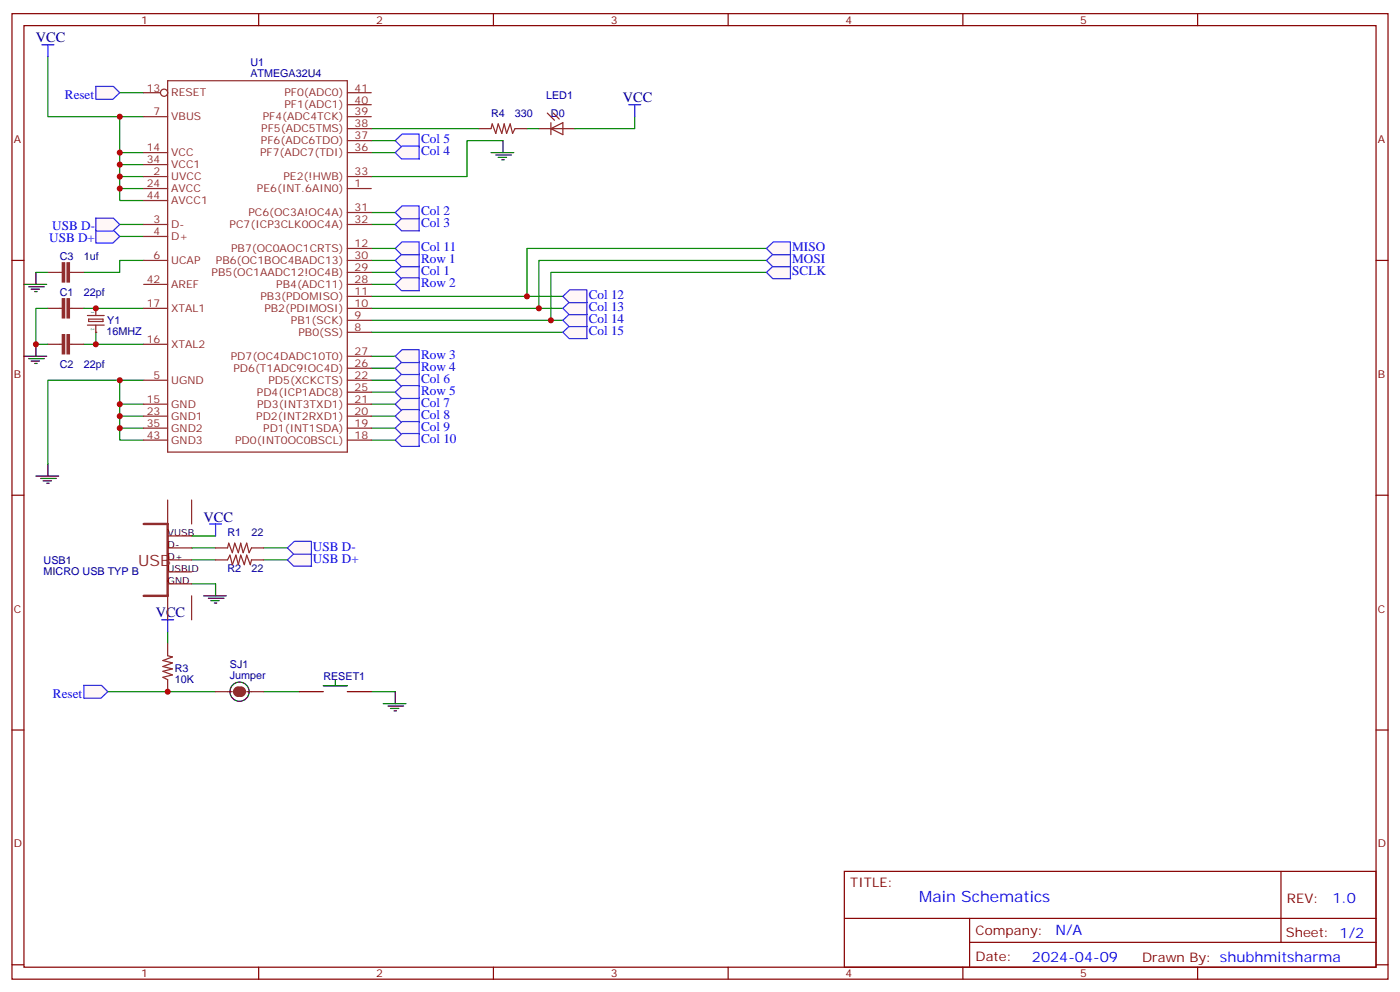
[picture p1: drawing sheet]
<svg xmlns="http://www.w3.org/2000/svg" width="412mm" height="292mm" viewBox="0 0 412 292" stroke-linecap="round" stroke-linejoin="round" font-family="sans-serif">
<g fill="none" stroke="#870000" stroke-width=".35">
<path d="M3.5 4h405.4v284.4h-405.4zM7.1 7.5h398.2v277.3h-398.2zM76.2 4v3.5M145.3 4v3.5M214.5 4v3.5M283.6 4v3.5M352.8 4v3.5M3.5 76.7h3.6M405.3 76.7h3.6M3.5 145.8h3.6M405.3 145.8h3.6M3.5 215h3.6"/>
<path d="M405.3 215h3.6M248.7 256.6h156.6v28.2h-156.6zM377.3 256.6v20.9M248.7 270.5h156.5M285.6 277.5h119.6M285.6 270.5v14.1M3.5 284.1h3.6M76.2 284.8v3.6M145.3 284.8v3.6M214.5 284.8v3.6M283.6 284.8v3.6M352.8 284.8v3.6"/>
<path d="M405.3 284.1h3.6"/>
</g>
<path d="M109.4 37.9h31.7M155.2 37.9h3.5M187 34.4v3.5h-17.7M109.4 44.9h7M31.7 203.7h31.8M77.6 203.7h10.6M109.4 203.7h7" fill="none" stroke="#008700" stroke-width=".35"/>
<path d="M70.2 203a.71 .71 0 0 0-.7 .7 .71 .71 0 0 0 .7 .7M70.9 203a.71 .71 0 0 1 .7 .7 .71 .71 0 0 1-.7 .7" fill="none" stroke="#8c2424" stroke-width="1.8"/>
<path d="M141.1 37.9h3.5l.4-1.4 1 2.8 .8-2.8 1 2.8 .7-2.8 .7 2.8 1.1-2.8 .7 2.8 .7-1.4h3.5M158.7 37.9h10.6M161.2 33.3l2.1 2.1M162.3 37.9l3.5-1.8v3.6zM162.3 36.1v3.6M163 33.3l1.7 1.8M63.5 203.7h4.9M72.7 203.7h4.9" fill="none" stroke="#8c2424" stroke-width=".35"/>
<circle cx="70.6" cy="203.7" r="2.82" fill="none" stroke="#000" stroke-width=".35"/>
<path d="M185.2 30.8h3.5M187 30.8v3.6" fill="none" stroke="#00f" stroke-width=".35"/>
<g fill="#fff7f7" stroke="#420aff" stroke-width=".35">
<path d="M116.4 41.4l2-1.9h5.1l.1 3.8h-5.3z"/>
<path d="M116.4 44.9l2-1.9h5.1l.1 3.8h-5.3z"/>
</g>
<path d="M109.4 62.6h7M109.4 66.1h7M109.4 80.2h7" fill="none" stroke="#008700" stroke-width=".35"/>
<g fill="#fff7f7" stroke="#420aff" stroke-width=".35">
<path d="M116.4 66.1l2-1.9h5.1l.1 3.8h-5.3z"/>
<path d="M116.4 62.6l2-2h5.1l.1 3.8h-5.3z"/>
<path d="M116.4 80.2l2-1.9h5.1l.1 3.8h-5.3z"/>
</g>
<path d="M109.4 76.7h7" fill="none" stroke="#008700" stroke-width=".35"/>
<g fill="#fff7f7" stroke="#420aff" stroke-width=".35">
<path d="M116.4 76.7l2-1.9h5.1l.1 3.7h-5.3z"/>
<path d="M116.4 112l2-2h5.1l.1 3.8h-5.3z"/>
<path d="M116.4 119l2-1.9h5.1l.1 3.8h-5.3z"/>
</g>
<path d="M109.4 122.6h7M109.4 126.1h7" fill="none" stroke="#008700" stroke-width=".35"/>
<g fill="#fff7f7" stroke="#420aff" stroke-width=".35">
<path d="M116.4 122.6l2-2h5.1l.1 3.8h-5.3z"/>
<path d="M116.4 126.1l2-2h5.1l.1 3.8h-5.3z"/>
<path d="M116.4 129.6l2-1.9h5.1l.1 3.8h-5.3z"/>
<path d="M116.4 73.2l2-2h5.1l.1 3.8h-5.3z"/>
</g>
<g fill="none" stroke="#008700" stroke-width=".35">
<path d="M109.4 41.4h7M148.2 41.4h-10.6v10.6h-28.2M109.4 73.2h7M225.8 76.7h-67.1v14.1h7.1M225.8 73.2h-70.6v14.1h-45.8M109.4 83.7h7M109.4 97.9h56.4M109.4 94.3h52.9M109.4 90.8h49.3M155.2 87.3h10.6M225.8 80.2h-63.5v14.1h3.5M109.4 119h7"/>
<path d="M109.4 112h7M109.4 115.5h7M109.4 108.4h7M109.4 104.9h7M109.4 129.6h7"/>
</g>
<path d="M88.2 203.7h7M102.3 203.7h7.1" fill="none" stroke="#870000" stroke-width=".35"/>
<path d="M95.2 201.9h7.1M98.8 200.2v1.7" fill="none" stroke="#000" stroke-width=".35"/>
<g fill="#fff7f7" stroke="#420aff" stroke-width=".35">
<path d="M225.8 80.2l2-1.9h5l.1 3.8h-5.3z"/>
<path d="M225.8 76.7l2-1.9h5l.1 3.7h-5.3z"/>
<path d="M225.8 73.2l2-2h5l.1 3.8h-5.3z"/>
</g>
<path d="M144.6 44.9h6.7M146 45.6h4.6M146.8 46.4h2.4M147.8 47.1h.7M148.2 41.4v3.5" fill="none" stroke="#000" stroke-width=".35"/>
<g fill="#fff7f7" stroke="#420aff" stroke-width=".35">
<path d="M165.8 97.9l2-2h5.1v3.8h-5.2z"/>
<path d="M165.8 94.3l2-1.9h5.1v3.8h-5.2z"/>
<path d="M165.8 90.8l2-1.9h5.1v3.8h-5.2z"/>
<path d="M165.8 87.3l2-2h5.1v3.8h-5.2z"/>
<path d="M116.4 115.5l2-1.9h5.1l.1 3.8h-5.3z"/>
<path d="M116.4 108.4l2-1.9h5.1l.1 3.8h-5.3z"/>
<path d="M116.4 104.9l2-1.9h5.1l.1 3.8h-5.3z"/>
<path d="M116.4 83.7l2-1.9h5.1l.1 3.8h-5.3z"/>
</g>
<path d="M49.4 186.1v3.5" fill="none" stroke="#008700" stroke-width=".35"/>
<path d="M47.6 182.5h3.6M49.4 182.5v3.6" fill="none" stroke="#00f" stroke-width=".35"/>
<path d="M112.9 207.2h6.7M114.3 207.9h4.6M115 208.6h2.5M116.1 209.3h.7M116.4 203.7v3.5" fill="none" stroke="#000" stroke-width=".35"/>
<path d="M49.4 189.6v3.5l1.4 .4-2.8 1 2.8 .7-2.8 1.1 2.8 .7-2.8 .7 2.8 1.1-2.8 .7 1.4 .7v3.5" fill="none" stroke="#8c2424" stroke-width=".35"/>
<path d="M24.6 201.8h5.3l1.8 1.9-2 1.9h-5z" fill="#fff7f7" stroke="#420aff" stroke-width=".35"/>
<path d="M42.3 76.7h-7v3.5h-10.6M10.6 80.2h3.5M14.1 90.8h-3.5v10.6h3.5M24.7 90.8h17.6M28.2 97.9v3.5h14.1M24.7 101.4h3.5M35.3 112h7" fill="none" stroke="#008700" stroke-width=".35"/>
<path d="M7.1 83.7h6.7M8.5 84.5h4.6M9.2 85.2h2.4M10.2 85.9h.7M10.6 80.2v3.5M7.1 104.9h6.7M8.5 105.6h4.6M9.2 106.3h2.4M10.2 107h.7M10.6 101.4v3.5" fill="none" stroke="#000" stroke-width=".35"/>
<path d="M14.1 80.2h4.2M14.1 90.8h4.2M20.5 80.2h4.2M20.5 90.8h4.2M25.8 95.7h4.9M25.8 92.9h4.9M26.1 94h4.2v.7h-4.2zM28.2 90.8v2.1M28.2 95.7v2.2M14.1 101.4h4.2M20.5 101.4h4.2" fill="none" stroke="#8c2424" stroke-width=".35"/>
<g fill="#8c2424" stroke="#8c2424" stroke-width=".35">
<path d="M19.8 77.4h.7v5.6h-.7z"/>
<path d="M18.3 77.4h.7v5.6h-.7z"/>
<path d="M18.3 98.6h.7v5.6h-.7z"/>
<path d="M19.8 98.6h.7v5.6h-.7z"/>
<path d="M19.8 88h.7v5.6h-.7z"/>
<path d="M18.3 88h.7v5.6h-.7z"/>
</g>
<g fill="#8c2424">
<circle cx="28.2" cy="97.9" r=".18"/>
<circle cx="28.2" cy="90.8" r=".18"/>
</g>
<path d="M35.3 69.6h7M35.3 66.1h7" fill="none" stroke="#008700" stroke-width=".35"/>
<g fill="#fff7f7" stroke="#420aff" stroke-width=".35">
<path d="M28.1 67.8h5.3l1.9 1.8-2.1 2h-5z"/>
<path d="M28.1 64.3h5.3l1.9 1.8-2.1 2h-5z"/>
</g>
<path d="M77.6 161.4h7.1M77.6 164.9h7.1" fill="none" stroke="#008700" stroke-width=".35"/>
<g fill="#fff7f7" stroke="#420aff" stroke-width=".35">
<path d="M84.7 164.9l2-2h5l.1 3.8h-5.3z"/>
<path d="M84.7 161.4l2-2h5l.1 3.8h-5.3z"/>
</g>
<g fill="none" stroke="#008700" stroke-width=".35">
<path d="M14.1 16.7v17.7h28.2M35.3 34.4v10.5h7M35.3 27.3h7M35.3 55.5v3.6h7M35.3 52v3.5h7M35.3 48.5v3.5h7M35.3 44.9v3.6h7M35.3 119v3.6h7M42.3 119h-7v-7h-21.2v24.7M35.3 126.1v3.5h7M35.3 122.6v3.5h7M56.4 157.8h7.1"/>
<path d="M56.4 171.9h7.1M56.4 164.9h7.1M56.4 161.4h7.1"/>
</g>
<path d="M49.4 157.8h7M49.4 147.2v7.1M56.4 147.2v7.1M49.4 164.9h7M49.4 161.4h7M49.4 171.9h7M49.4 168.4h7M49.4 175.5v7M56.4 175.5v7M63.5 164.9h3.5l.7-1.4 .7 2.8 1.1-2.8 .7 2.8 .7-2.8 1.1 2.8 .7-2.8 1 2.8 .4-1.4h3.5M63.5 161.4h3.5l.4-1.5 1 2.9 .7-2.9 1.1 2.9 .7-2.9 .7 2.9 1.1-2.9 .7 2.9 .7-1.4h3.5" fill="none" stroke="#8c2424" stroke-width=".35"/>
<path d="M12.3 13.2h3.6M14.1 13.2v3.5M61.7 154.3h3.6M63.5 154.3v3.5" fill="none" stroke="#00f" stroke-width=".35"/>
<path d="M14.1 136.7v3.5M10.6 140.2h6.7M12 140.9h4.6M12.7 141.6h2.5M13.8 142.3h.7M60 175.5h6.7M61.4 176.2h4.6M62.1 176.9h2.5M63.1 177.6h.8M63.5 171.9v3.6" fill="none" stroke="#000" stroke-width=".35"/>
<path d="M42.3 154.3h7.1v21.2h-7.1" fill="none" stroke="#8c2424" stroke-width=".71"/>
<path d="M28.1 25.5h5.3l1.9 1.8-2.1 1.9h-5z" fill="#fff7f7" stroke="#420aff" stroke-width=".35"/>
<g fill="none" stroke="#8c2424" stroke-width=".35">
<path d="M42.3 27.3h5M42.3 34.4h7.1M49.4 23.8h52.9v109.3h-52.9zM102.3 27.3h7.1M102.3 30.8h7.1M102.3 34.4h7.1M102.3 37.9h7.1M42.3 44.9h7.1M42.3 52h7.1M42.3 55.5h7.1M42.3 59.1h7.1M42.3 48.5h7.1"/>
<path d="M102.3 44.9h7.1M102.3 52h7.1M102.3 55.5h7.1M102.3 41.4h7.1M42.3 66.1h7.1M42.3 76.7h7.1M42.3 69.6h7.1M102.3 66.1h7.1M102.3 62.6h7.1M102.3 76.7h7.1M102.3 73.2h7.1M42.3 90.8h7.1"/>
<path d="M42.3 83.7h7.1M102.3 90.8h7.1M102.3 87.3h7.1M102.3 94.3h7.1M102.3 97.9h7.1M102.3 83.7h7.1M102.3 80.2h7.1M42.3 101.4h7.1M42.3 119h7.1M42.3 112h7.1M102.3 119h7.1M102.3 112h7.1"/>
<path d="M102.3 104.9h7.1M102.3 108.4h7.1M102.3 115.5h7.1M42.3 122.6h7.1M42.3 126.1h7.1M42.3 129.6h7.1M102.3 122.6h7.1M102.3 126.1h7.1M102.3 129.6h7.1"/>
<circle cx="48.3" cy="27.3" r="1.06"/>
</g>
<g fill="#c00">
<circle cx="49.4" cy="203.7" r=".88"/>
<circle cx="162.3" cy="94.3" r=".88"/>
<circle cx="158.8" cy="90.8" r=".88"/>
<circle cx="155.2" cy="87.3" r=".88"/>
<circle cx="10.6" cy="101.4" r=".88"/>
<circle cx="35.3" cy="112" r=".88"/>
<circle cx="28.2" cy="90.8" r=".88"/>
<circle cx="28.2" cy="101.4" r=".88"/>
<circle cx="35.3" cy="126.1" r=".88"/>
<circle cx="35.3" cy="122.6" r=".88"/>
<circle cx="35.3" cy="119" r=".88"/>
<circle cx="35.3" cy="55.5" r=".88"/>
<circle cx="35.3" cy="52" r=".88"/>
<circle cx="35.3" cy="48.5" r=".88"/>
<circle cx="35.3" cy="44.9" r=".88"/>
<circle cx="35.3" cy="34.4" r=".88"/>
</g>
<text font-size="4.6" fill="#8d2323" x="40.7" y="166.7">USB</text>
<text font-size="4.6" fill="#00f" x="270.8" y="265.6">Main Schematics</text>
<g font-size="4.2" fill="#000080">
<text x="10.6" y="12.5">VCC</text>
<text x="183.4" y="30.1">VCC</text>
<text x="59.9" y="153.7">VCC</text>
<text x="45.9" y="181.8">VCC</text>
</g>
<g font-size="4.2" fill="#00f">
<text x="392.5" y="265.9">1.0</text>
<text x="310.9" y="275.4">N/A</text>
<text x="304" y="283.2">2024-04-09</text>
</g>
<g font-size="3.9" fill="#00f">
<text x="19.1" y="29.1">Reset</text>
<text x="124" y="42.3">Col 5</text>
<text x="124" y="45.8">Col 4</text>
<text x="124" y="63.4">Col 2</text>
<text x="14.5" y="71.3">USB D+</text>
<text x="15.4" y="67.8">USB D-</text>
<text x="124" y="66.9">Col 3</text>
<text x="124" y="77.5">Row 1</text>
<text x="124" y="74">Col 11</text>
<text x="233.4" y="77.5">MOSI</text>
<text x="233.4" y="74">MISO</text>
<text x="124" y="81.1">Col 1</text>
<text x="233.4" y="81.1">SCLK</text>
<text x="124" y="84.6">Row 2</text>
<text x="173.4" y="88.1">Col 12</text>
<text x="173.4" y="95.2">Col 14</text>
<text x="173.4" y="91.6">Col 13</text>
<text x="173.4" y="98.7">Col 15</text>
<text x="124" y="105.8">Row 3</text>
<text x="124" y="112.8">Col 6</text>
<text x="124" y="109.3">Row 4</text>
<text x="124" y="119.9">Col 7</text>
<text x="124" y="116.3">Row 5</text>
<text x="124" y="123.4">Col 8</text>
<text x="124" y="126.9">Col 9</text>
<text x="124" y="130.4">Col 10</text>
<text x="92.2" y="165.7">USB D+</text>
<text x="92.2" y="162.1">USB D-</text>
<text x="15.6" y="205.5">Reset</text>
</g>
<g font-size="3.9" fill="#800">
<text x="250.5" y="261.2">TITLE:</text>
<text x="379.1" y="265.9">REV:</text>
<text x="287.4" y="275.4">Company:</text>
<text x="378.7" y="276">Sheet: 1/2</text>
<text x="287.4" y="283.1">Date:</text>
<text x="336.4" y="283.2">Drawn By: shubhmitsharma</text>
</g>
<g font-size="3.2" fill="#800">
<text x="41.6" y="7">1</text>
<text x="110.8" y="7">2</text>
<text x="179.9" y="7">3</text>
<text x="249.1" y="7">4</text>
<text x="318.2" y="7">5</text>
<text x="4.1" y="42.1">A</text>
<text x="405.9" y="42.1">A</text>
<text x="4.1" y="111.3">B</text>
<text x="405.9" y="111.3">B</text>
<text x="4.1" y="180.4">C</text>
<text x="405.9" y="180.4">C</text>
<text x="4.1" y="249.6">D</text>
<text x="405.9" y="249.6">D</text>
<text x="41.6" y="287.8">1</text>
<text x="110.8" y="287.8">2</text>
<text x="179.9" y="287.8">3</text>
<text x="249.1" y="287.8">4</text>
<text x="318.2" y="287.8">5</text>
</g>
<g font-size="3.2" fill="#000080">
<text x="73.7" y="22.5">ATMEGA32U4</text>
<text x="73.7" y="19.4">U1</text>
<text x="160.8" y="29.1">LED1</text>
<text x="144.6" y="34.4">R4</text>
<text x="151.7" y="34.4">330</text>
<text x="162.3" y="34.4">D0</text>
<text x="17.6" y="76.7">C3</text>
<text x="24.7" y="76.7">1uf</text>
<text x="17.6" y="87.3">C1</text>
<text x="24.7" y="87.3">22pf</text>
<text x="31.6" y="95.5">Y1</text>
<text x="31.4" y="98.7">16MHZ</text>
<text x="17.6" y="108.4">C2</text>
<text x="24.7" y="108.4">22pf</text>
<text x="67" y="157.8">R1</text>
<text x="74.1" y="157.8">22</text>
<text x="12.9" y="166">USB1</text>
<text x="12.9" y="169.2">MICRO USB TYP B</text>
<text x="67" y="168.4">R2</text>
<text x="74.1" y="168.4">22</text>
<text x="51.5" y="197.8">R3</text>
<text x="67.7" y="196.6">SJ1</text>
<text x="51.5" y="201">10K</text>
<text x="67.7" y="199.8">Jumper</text>
<text x="95.2" y="200.2">RESET1</text>
</g>
<g font-size="3.2" fill="#8d2323">
<text x="43.2" y="27">13</text>
<text x="50.4" y="28.4">RESET</text>
<text x="83.8" y="28.4">PF0(ADC0)</text>
<text x="104.4" y="27">41</text>
<text x="45.3" y="34">7</text>
<text x="50.4" y="35.4">VBUS</text>
<text x="77.4" y="35.4">PF4(ADC4TCK)</text>
<text x="83.8" y="31.9">PF1(ADC1)</text>
<text x="104.4" y="30.5">40</text>
<text x="104.4" y="34">39</text>
<text x="77" y="38.9">PF5(ADC5TMS)</text>
<text x="104.4" y="37.5">38</text>
<text x="104.4" y="41.1">37</text>
<text x="43.2" y="44.6">14</text>
<text x="50.4" y="46">VCC</text>
<text x="76.6" y="46">PF7(ADC7(TDI)</text>
<text x="76.9" y="42.5">PF6(ADC6TDO)</text>
<text x="104.4" y="44.6">36</text>
<text x="43.2" y="48.1">34</text>
<text x="45.3" y="51.6">2</text>
<text x="50.4" y="53.1">UVCC</text>
<text x="50.4" y="49.5">VCC1</text>
<text x="83.5" y="53.1">PE2(!HWB)</text>
<text x="104.4" y="51.6">33</text>
<text x="43.2" y="55.2">24</text>
<text x="43.2" y="58.7">44</text>
<text x="50.4" y="56.6">AVCC</text>
<text x="75.7" y="56.6">PE6(INT.6AIN0)</text>
<text x="104.4" y="55.2">1</text>
<text x="45.3" y="65.8">3</text>
<text x="50.4" y="60.1">AVCC1</text>
<text x="73.2" y="63.6">PC6(OC3A!OC4A)</text>
<text x="104.4" y="65.8">32</text>
<text x="104.4" y="62.2">31</text>
<text x="45.3" y="69.3">4</text>
<text x="50.4" y="67.2">D-</text>
<text x="50.4" y="70.7">D+</text>
<text x="67.6" y="67.2">PC7(ICP3CLK0OC4A)</text>
<text x="45.3" y="76.3">6</text>
<text x="50.4" y="77.8">UCAP</text>
<text x="63.6" y="77.8">PB6(OC1BOC4BADC13)</text>
<text x="68.1" y="74.2">PB7(OC0AOC1CRTS)</text>
<text x="104.4" y="76.3">30</text>
<text x="104.4" y="72.8">12</text>
<text x="43.2" y="83.4">42</text>
<text x="62.3" y="81.3">PB5(OC1AADC12!OC4B)</text>
<text x="104.4" y="83.4">28</text>
<text x="104.4" y="79.9">29</text>
<text x="50.4" y="84.8">AREF</text>
<text x="76.7" y="88.3">PB3(PDOMISO)</text>
<text x="81.4" y="84.8">PB4(ADC11)</text>
<text x="104.4" y="86.9">11</text>
<text x="43.2" y="90.5">17</text>
<text x="50.4" y="91.9">XTAL1</text>
<text x="77.9" y="91.9">PB2(PDIMOSI)</text>
<text x="85.7" y="95.4">PB1(SCK)</text>
<text x="104.4" y="90.5">10</text>
<text x="104.4" y="94">9</text>
<text x="43.2" y="101">16</text>
<text x="87.9" y="98.9">PB0(SS)</text>
<text x="104.4" y="97.5">8</text>
<text x="50.4" y="102.4">XTAL2</text>
<text x="68" y="106">PD7(OC4DADC10T0)</text>
<text x="104.4" y="104.6">27</text>
<text x="45.3" y="111.6">5</text>
<text x="50.4" y="113">UGND</text>
<text x="68.7" y="109.5">PD6(T1ADC9!OC4D)</text>
<text x="79.1" y="113">PD5(XCKCTS)</text>
<text x="104.4" y="108.1">26</text>
<text x="104.4" y="111.6">22</text>
<text x="43.2" y="118.7">15</text>
<text x="75.7" y="116.6">PD4(ICP1ADC8)</text>
<text x="104.4" y="115.1">25</text>
<text x="104.4" y="118.7">21</text>
<text x="43.2" y="122.2">23</text>
<text x="43.2" y="125.7">35</text>
<text x="50.4" y="120.1">GND</text>
<text x="50.4" y="123.6">GND1</text>
<text x="75.5" y="123.6">PD2(INT2RXD1)</text>
<text x="75.7" y="120.1">PD3(INT3TXD1)</text>
<text x="104.4" y="122.2">20</text>
<text x="104.4" y="125.7">19</text>
<text x="43.2" y="129.3">43</text>
<text x="50.4" y="127.1">GND2</text>
<text x="50.4" y="130.7">GND3</text>
<text x="69.3" y="130.7">PD0(INT0OC0BSCL)</text>
<text x="77.5" y="127.1">PD1(INT1SDA)</text>
<text x="104.4" y="129.3">18</text>
</g>
<g font-size="2.8">
<text x="49.4" y="157.8">VUSB</text>
<text x="49.4" y="161.4">D-</text>
<text x="49.4" y="164.9">D+</text>
<text x="49.3" y="168.6">USBID</text>
<text x="49.4" y="171.9">GND</text>
</g>
<g font-size="1.4" fill="#238d23">
<text x="26.8" y="91.5" transform="rotate(90 26.8 91.5)">1</text>
<text x="26.8" y="96.4" transform="rotate(90 26.8 96.4)">2</text>
</g>
</svg>
